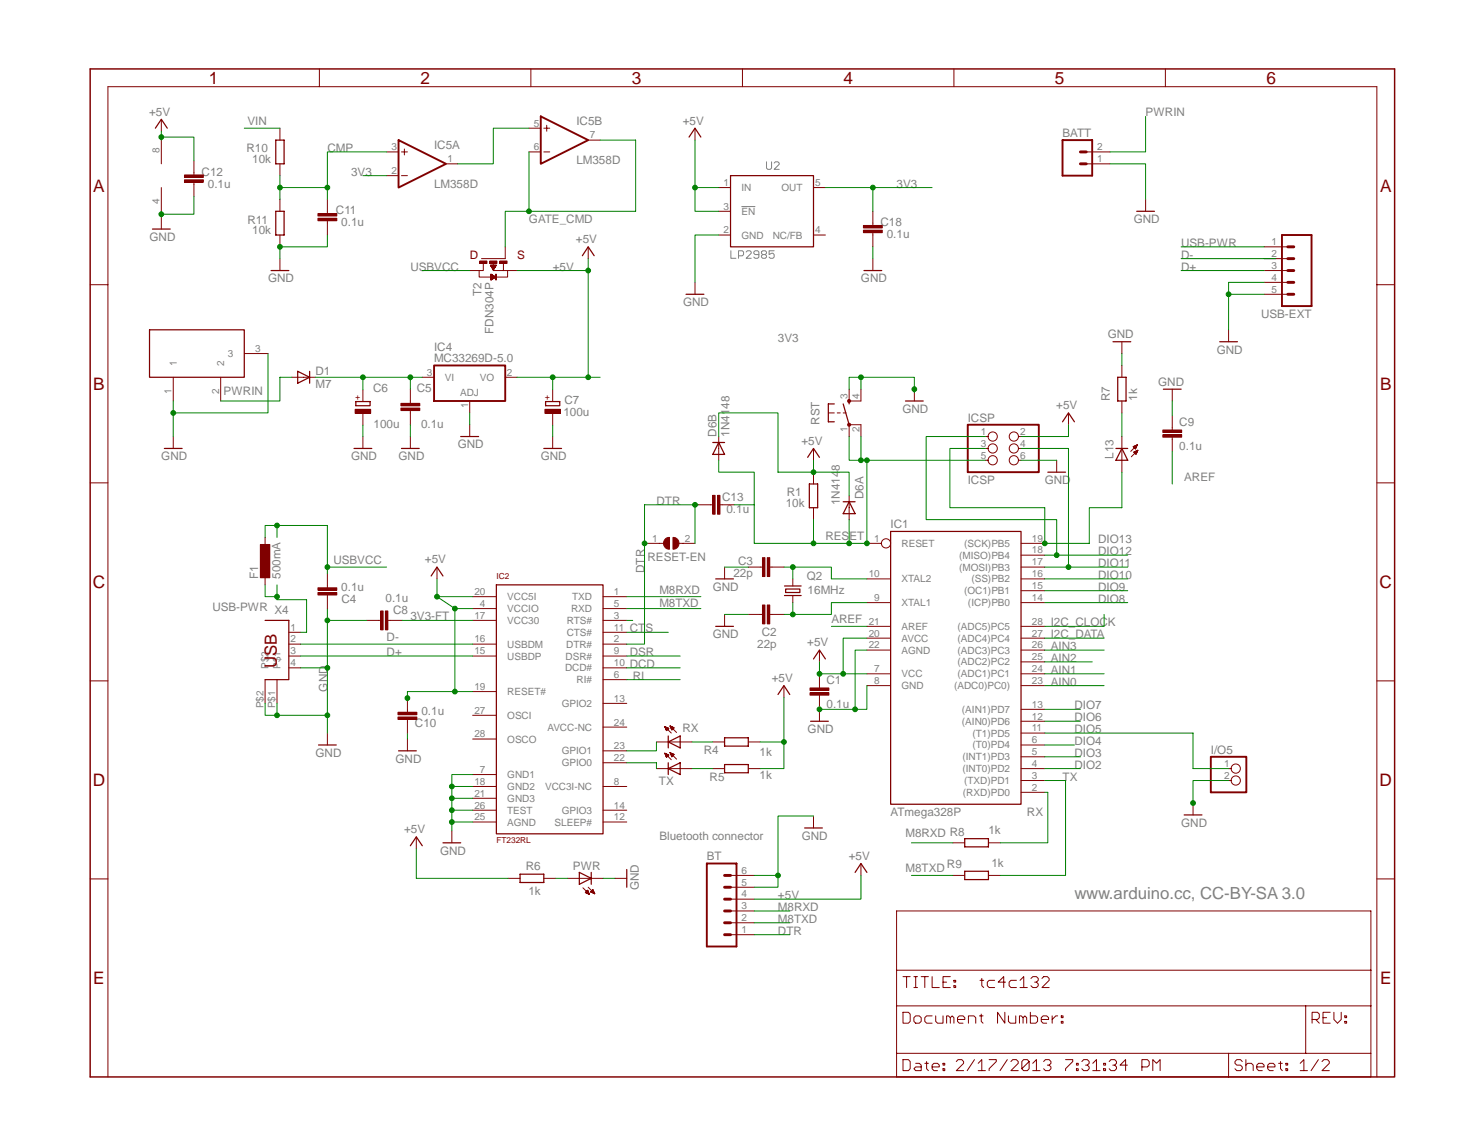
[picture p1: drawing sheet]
<svg xmlns="http://www.w3.org/2000/svg" width="279mm" height="216mm" viewBox="0 0 279 216" stroke-linecap="round" stroke-linejoin="round" font-family="sans-serif">
<path d="M139.6 38.9h2.6M144.3 30.5v1.1l.2 .3h.5l.3-.3v-1.1M145.8 30.7l.2-.2h.5l.2 .2v.2l-.9 1h.9M137.6 47.2v1.4h1M139 48.2h.8l.2-.3v-.5l-.2-.2h-.8v1.4M140.5 47.4l.2-.2h.5l.2 .2v.3l-.9 .9h.9M142.9 47.9h-.7l-.3-.2v-.3l.3-.2h.4l.3 .2v1l-.3 .2h-.4l-.3-.2M143.4 47.4l.2-.2h.5l.2 .2v.3l-.2 .2 .2 .3v.2l-.2 .2h-.5l-.2-.2v-.2l.2-.3-.2-.2zM143.6 47.9h.5M145.8 47.2h-1v.7l.5-.2h.2l.3 .2v.5l-.3 .2h-.5l-.2-.2" fill="none" stroke="#808080" stroke-width=".19"/>
<path d="M200 79.4l1.2-1.7 1.1 1.7M152.1 86.1l1.1-1.7 1.1 1.7M152.4 91.1h1.5v4.5h-1.5zM197.3 88.9h3.3M167.7 100h24.5v51.4h-24.5z" fill="none" stroke="#800000" stroke-width=".23"/>
<g fill="none" stroke="#800000" stroke-width=".19">
<path d="M201.2 77.7v2.2M153.2 84.4v2.2M153.2 88.9v2.2M153.2 95.6v2.2M185.5 82.2h.5M185.5 84.4h.5M185.5 86.6h.5M191.7 82.2h.5M191.7 84.4h.5M191.7 86.6h.5M198.9 86.6v2.3M163.2 117.9h4.5"/>
<path d="M163.2 102.3h2.7M163.2 109h4.5M163.2 113.4h4.5M192.2 117.9h4.5M192.2 102.3h4.5M192.2 104.5h4.5M192.2 106.7h4.5M192.2 109h4.5M192.2 111.2h4.5M192.2 113.4h4.5M154.3 129.1v.4M154.3 130.9v.4"/>
<path d="M163.2 120.1h4.5M163.2 122.4h4.5M163.2 126.8h4.5M163.2 129.1h4.5M192.2 120.1h4.5M192.2 122.4h4.5M192.2 124.6h4.5M192.2 126.8h4.5M192.2 129.1h4.5M192.2 133.5h4.5M192.2 135.8h4.5M192.2 138h4.5"/>
<path d="M192.2 140.2h4.5M192.2 142.5h4.5M192.2 144.7h4.5M192.2 146.9h4.5M192.2 149.1h4.5"/>
<circle cx="186.9" cy="82.2" r=".87"/>
<circle cx="186.9" cy="84.4" r=".87"/>
<circle cx="186.9" cy="86.6" r=".87"/>
<circle cx="190.9" cy="82.2" r=".87"/>
<circle cx="190.9" cy="84.4" r=".87"/>
<circle cx="190.9" cy="86.6" r=".87"/>
<circle cx="166.8" cy="102.3" r=".87"/>
</g>
<path d="M182.2 79.9h13.4v9h-13.4z" fill="none" stroke="#800000" stroke-width=".36"/>
<path d="M152.5 130.4h3.6v.5h-3.6z" fill="#800000"/>
<path d="M152.5 130.4h3.6v.5h-3.6z" fill="none" stroke="#800000" stroke-width=".19"/>
<path d="M152.5 129.5h3.6v.5h-3.6z" fill="#800000"/>
<path d="M143.1 115.7h.5M144.9 115.7h.5M152.5 129.5h3.6v.5h-3.6zM154.3 122.4v2.2M154.3 126.8v2.3M154.3 131.3v4.5" fill="none" stroke="#800000" stroke-width=".19"/>
<path d="M152.6 135.8h3.4M153.2 124l1.1-1.6 1.1 1.6" fill="none" stroke="#800000" stroke-width=".23"/>
<path d="M144.5 113.9h.4v3.5h-.4z" fill="#800000"/>
<path d="M144.5 113.9h.4v3.5h-.4z" fill="none" stroke="#800000" stroke-width=".19"/>
<path d="M143.6 113.9h.4v3.5h-.4z" fill="#800000"/>
<path d="M140.9 115.7h2.2M143.1 106.7h.5M143.6 113.9h.4v3.5h-.4zM144.9 106.7h.5M145.4 115.7h2.2" fill="none" stroke="#800000" stroke-width=".19"/>
<path d="M144.5 105h.4v3.5h-.4z" fill="#800000"/>
<path d="M144.5 105h.4v3.5h-.4z" fill="none" stroke="#800000" stroke-width=".19"/>
<path d="M143.6 105h.4v3.5h-.4z" fill="#800000"/>
<path d="M77.3 75.5v.4M77.3 77.3v.4M88.4 79.9v2.3M136.4 106.7v2.3M136.4 115.7v2.2M140.9 106.7h2.2M143.6 105h.4v3.5h-.4zM145.4 106.7h2.2" fill="none" stroke="#800000" stroke-width=".19"/>
<path d="M86.7 82.2h3.4M134.7 117.9h3.4M134.7 109h3.4" fill="none" stroke="#800000" stroke-width=".23"/>
<path d="M75.5 75.9h3.5v.5h-3.5z" fill="#800000"/>
<path d="M75.5 75.9h3.5v.5h-3.5z" fill="none" stroke="#800000" stroke-width=".19"/>
<path d="M75.5 76.8h3.5v.5h-3.5z" fill="#800000"/>
<path d="M75.5 76.8h3.5v.5h-3.5zM77.3 73.3v2.2M77.3 77.7v2.2M77.3 82.2v2.2" fill="none" stroke="#800000" stroke-width=".19"/>
<path d="M67 75.6h2.7v.8h-2.7zM75.6 84.4h3.3" fill="none" stroke="#800000" stroke-width=".23"/>
<path d="M66.9 77h2.9v.8h-2.9z" fill="#800000"/>
<path d="M66.9 77h2.9v.8h-2.9zM68.3 73.4v2.2M68.3 77.8v2.3" fill="none" stroke="#800000" stroke-width=".19"/>
<path d="M102.7 75.6h2.7v.8h-2.7z" fill="none" stroke="#800000" stroke-width=".23"/>
<path d="M102.6 77h2.9v.8h-2.9z" fill="#800000"/>
<path d="M102.6 77h2.9v.8h-2.9zM104.1 73.4v2.2M104.1 77.8v2.3M211.2 68.8v2.2M211.2 75.5v2.2M32.6 82.2v2.2M68.3 82.2v2.2M104.1 82.2v2.2M61.6 110.2v.4M61.6 112v.4" fill="none" stroke="#800000" stroke-width=".19"/>
<path d="M210.4 71h1.6v4.5h-1.6zM30.9 84.4h3.4M66.7 84.4h3.3M102.4 84.4h3.3" fill="none" stroke="#800000" stroke-width=".23"/>
<path d="M59.9 111.5h3.5v.5h-3.5z" fill="#800000"/>
<path d="M59.9 111.5h3.5v.5h-3.5z" fill="none" stroke="#800000" stroke-width=".19"/>
<path d="M59.9 110.6h3.5v.5h-3.5z" fill="#800000"/>
<path d="M59.9 110.6h3.5v.5h-3.5zM61.6 108v2.2M61.6 112.4v2.3M71.2 116.8h.5M73 116.8h.5M61.6 138v2.2" fill="none" stroke="#800000" stroke-width=".19"/>
<path d="M60 140.2h3.3" fill="none" stroke="#800000" stroke-width=".23"/>
<path d="M72.6 115h.4v3.6h-.4z" fill="#800000"/>
<path d="M72.6 115h.4v3.6h-.4z" fill="none" stroke="#800000" stroke-width=".19"/>
<path d="M71.7 115h.4v3.6h-.4z" fill="#800000"/>
<g fill="none" stroke="#800000" stroke-width=".19">
<path d="M32.6 71v4.5M41.6 71v4.5M46 66.5h4.5M54.9 71h4.5M79.5 71h2.2M88.4 75.5v2.2M95.1 71h2.2M220.7 80.5v.4M220.7 82.3v.4M54.4 119h2.2M69 116.8h2.2M71.7 115h.4v3.6h-.4z"/>
<path d="M73.5 116.8h2.2M89 116.8h4.5M89 112.3h4.5M89 114.6h4.5M113.5 116.8h4.5M113.5 112.3h4.5M113.5 114.6h4.5M113.5 119h4.5M149.3 109v1.3M149.3 112.1v1.3M49.9 127.9v4.5M52.2 127.9v4.5"/>
<path d="M54.4 121.2h2.2M54.4 123.5h2.2M54.4 125.7h2.2M89 121.2h4.5M89 123.5h4.5M89 130.2h4.5M89 134.6h4.5M89 139.1h4.5M113.5 121.2h4.5M113.5 127.9h4.5M113.5 123.5h4.5M113.5 125.7h4.5"/>
<path d="M113.5 132.4h4.5M113.5 136.9h4.5M123.6 139.7h6.7M125.2 136.8l.7 .3-.4 .4zM125.2 136.8l1.2 1.2M125.2 136.8h.1M125.2 136.9h.4M125.3 137h.5M125.3 137.1h.6M125.3 137.2h.5M125.4 137.3h.3M125.4 137.4h.2"/>
<path d="M126.2 136.7l.7 .3-.4 .4zM126.2 136.7l1.2 1.2M126.2 136.7h.1M126.2 136.8h.4M126.3 136.9h.5M126.3 137h.6M126.4 137.1h.4M126.4 137.2h.3M126.4 137.3h.2M134.2 139.7h2.2M140.9 139.7h2.2M78.4 157.5v2.2"/>
<path d="M85.1 156.4v2.2M89 145.8h4.5M89 148h4.5M89 154.7h4.5M89 152.5h4.5M89 150.3h4.5M113.5 148h4.5M113.5 154.7h4.5M113.5 152.5h4.5M113.5 143.6h4.5M113.5 141.3h4.5M123.6 144.7h6.7"/>
<path d="M125.2 141.8l.7 .3-.4 .5zM125.2 141.8l1.2 1.2M125.2 141.8h.1M125.2 141.9h.3M125.3 142h.5M125.3 142.1h.6M125.3 142.2h.5M125.4 142.3h.3M125.4 142.5h.2M125.5 142.6h.1M126.2 141.7l.7 .3-.4 .5zM126.2 141.7l1.2 1.2"/>
<path d="M126.2 141.7h.1M126.2 141.8h.3M126.3 141.9h.5M126.3 142h.6M126.4 142.1h.4M126.4 142.2h.3M126.4 142.3h.2M126.5 142.5h.1M134.2 144.7h2.2M140.9 144.7h2.2M179.4 158.6h2.2M186.1 158.6h2.2"/>
<path d="M95.7 165.3h2.2M102.4 165.3h2.2M106.8 165.3h6.7M109.7 167.1l1.3 1.2M110.2 168h.6M110.3 167.9h.5M110.4 168.1h.5M110.4 167.8h.3M110.5 167.7h.2M110.6 167.6h.1M110.6 167.6l.4 .7-.8-.3zM110.6 168.2h.3"/>
<path d="M110.7 167l1.3 1.2M110.9 168.3h.1M111.2 167.9l.4-.5 .4 .8zM111.2 167.9h.6M111.3 167.8h.5M111.4 167.7h.3M111.4 168h.5M111.5 167.6h.2M111.6 167.5h.1M111.7 168.1h.2M111.9 168.2h.1M115.8 165.3h2.2"/>
<path d="M179.4 164.8h2.2M186.1 164.8h2.2"/>
</g>
<g fill="none" stroke="#800000" stroke-width=".23">
<path d="M28.2 62.1h17.8v8.9h-17.8zM56 69.9l2.3 1.1-2.3 1.1zM58.3 69.9v2.2M49.9 116.8h4.5v11.1h-4.5M93.5 110.1h20v46.9h-20zM147.7 110.3h3.1M147.7 112.1h3.1M147.9 110.9h2.7v.6h-2.7zM125.8 139.7l2.3-1.2v2.3zM125.8 138.5v2.3M136.4 138.9h4.5v1.5h-4.5zM77.3 159.2l1.1-1.7 1.1 1.7"/>
<path d="M83.4 158.6h3.3M125.8 144.7l2.3-1.1v2.2zM125.8 143.6v2.2M136.4 143.9h4.5v1.6h-4.5zM181.6 157.9h4.5v1.5h-4.5zM97.9 164.5h4.5v1.6h-4.5zM109.1 164.2l2.2 1.1-2.2 1.2zM111.3 164.2v2.3M118 163.7v3.3M181.6 164h4.5v1.6h-4.5z"/>
</g>
<path d="M81.7 68.8h13.4v6.7h-13.4z" fill="none" stroke="#800000" stroke-width=".36"/>
<path d="M218.9 81.8h3.6v.5h-3.6z" fill="#800000"/>
<path d="M218.9 81.8h3.6v.5h-3.6z" fill="none" stroke="#800000" stroke-width=".19"/>
<path d="M218.9 80.9h3.6v.5h-3.6z" fill="#800000"/>
<path d="M220.7 73.3v2.2M220.7 78.3v2.2M218.9 80.9h3.6v.5h-3.6zM220.7 82.7v2.3" fill="none" stroke="#800000" stroke-width=".19"/>
<path d="M219 73.3h3.4" fill="none" stroke="#800000" stroke-width=".23"/>
<path d="M49 102.5h1.8v6.3h-1.8z" fill="#800000"/>
<path d="M49 102.5h1.8v6.3h-1.8zM49.9 101.2v2.2M49.9 107.8v2.3M82.3 106.7v2.3M76.7 133.6v.5M76.7 135.4v.5M147.6 129.1v2.2" fill="none" stroke="#800000" stroke-width=".19"/>
<path d="M81.2 108.4l1.1-1.7 1.1 1.7M146.5 130.7l1.1-1.6 1.1 1.6" fill="none" stroke="#800000" stroke-width=".23"/>
<path d="M74.9 135h3.6v.4h-3.6z" fill="#800000"/>
<path d="M74.9 135h3.6v.4h-3.6z" fill="none" stroke="#800000" stroke-width=".19"/>
<path d="M74.9 134.1h3.6v.4h-3.6z" fill="#800000"/>
<g fill="none" stroke="#800000" stroke-width=".19">
<path d="M30.4 26.4v4.4M30.4 35.3v4.5M52.7 24.1v2.3M52.7 30.8v2.3M52.7 37.5v2.3M61.6 39.8v.4M72.8 28.6h2.2M72.8 33.1h2.2M75.6 28.6h1.1M75.6 33.1h1.1M76.1 28v1.2M84 30.8h2.2"/>
<path d="M99.6 28.6h2.2M99.6 24.1h2.2M102.4 28.6h1.1M102.4 24.1h1.1M102.9 23.6v1.1M110.7 26.4h2.3M52.7 44.2v2.3M52.7 48.7v2.2M61.6 41.6v.4M211.2 64.3v2.2M211.2 82.2v6.7M213.3 84.1l.8-.4-.3 .8z"/>
<path d="M213.4 84.1h.6M213.4 85.1l.8-.3-.3 .7zM213.5 84.2h.4M213.5 85.1h.6M213.5 84h.5M213.6 84.3h.3M213.6 85.2h.4M213.6 85h.5M213.7 84.4h.1M213.7 85.3h.3M213.8 84.5h.1M213.8 83.9h.3"/>
<path d="M213.8 85.4h.1M213.8 84.9h.4M214 83.8h.1M214.1 84.8h.1M214.1 83.7l-1.2 1.3M214.2 84.8l-1.2 1.2M74.9 134.1h3.6v.4h-3.6zM76.7 131.4v2.2M76.7 135.9v2.2M76.7 139.1v2.2"/>
</g>
<path d="M51.9 26.4h1.6v4.4h-1.6zM51.9 39.8h1.6v4.4h-1.6zM51 50.9h3.4M209.5 64.3h3.4M210.1 84.4h2.2M211.2 84.4l1.1 2.2h-2.2zM75 141.3h3.4" fill="none" stroke="#800000" stroke-width=".23"/>
<path d="M75 26.4l9 4.4-9 4.5zM101.8 21.9l8.9 4.5-8.9 4.4z" fill="none" stroke="#800000" stroke-width=".36"/>
<path d="M59.9 40.2h3.5v.5h-3.5z" fill="#800000"/>
<path d="M59.9 40.2h3.5v.5h-3.5z" fill="none" stroke="#800000" stroke-width=".19"/>
<path d="M59.9 41.1h3.5v.5h-3.5z" fill="#800000"/>
<path d="M30.4 22.5v2.2M36.5 32.5v.5M36.5 34.3v.4M61.6 37.5v2.3M30.4 40.9v2.2M59.9 41.1h3.5v.5h-3.5zM61.6 42v2.2" fill="none" stroke="#800000" stroke-width=".19"/>
<path d="M29.3 24.1l1.1-1.6 1.1 1.6M28.7 43.1h3.3" fill="none" stroke="#800000" stroke-width=".23"/>
<path d="M34.7 32.9h3.6v.5h-3.6z" fill="#800000"/>
<path d="M34.7 32.9h3.6v.5h-3.6z" fill="none" stroke="#800000" stroke-width=".19"/>
<path d="M34.7 33.8h3.6v.5h-3.6z" fill="#800000"/>
<path d="M34.7 33.8h3.6v.5h-3.6zM36.5 30.3v2.2M36.5 34.7v2.3M133.8 95h.4M135.5 95h.5" fill="none" stroke="#800000" stroke-width=".19"/>
<path d="M135.1 93.2h.5v3.6h-.5z" fill="#800000"/>
<path d="M135.1 93.2h.5v3.6h-.5z" fill="none" stroke="#800000" stroke-width=".19"/>
<path d="M134.2 93.2h.4v3.6h-.4z" fill="#800000"/>
<path d="M131.5 95h2.3M134.2 93.2h.4v3.6h-.4zM136 95h2.2" fill="none" stroke="#800000" stroke-width=".19"/>
<path d="M126.7 101.2a1.11 1.11 0 0 1 1.1 1.1 1.11 1.11 0 0 1-1.1 1.1z" fill-rule="evenodd" fill="#800000"/>
<path d="M126.7 101.2a1.11 1.11 0 0 1 1.1 1.1 1.11 1.11 0 0 1-1.1 1.1z" fill="none" stroke="#800000" stroke-width=".19"/>
<path d="M125.3 101.4l.7-.2v2.2a1.12 1.12 0 0 1-1-.8 1.12 1.12 0 0 1 .3-1.2z" fill-rule="evenodd" fill="#800000"/>
<path d="M156 77.7h1.1M157.6 77.7h.6M158.7 77.7h.6M159.9 75.5h2.2M159.9 79.9h2.2M121.9 102.3h3M125.3 101.4l.7-.2v2.2a1.12 1.12 0 0 1-1-.8 1.12 1.12 0 0 1 .3-1.2zM127.8 102.3h3.1" fill="none" stroke="#800000" stroke-width=".19"/>
<path d="M157.1 76h-1.1v3.4h1.1M158.7 76l1.2 3.9M159.9 75.5v.5" fill="none" stroke="#800000" stroke-width=".23"/>
<path d="M159.7 79.7h.4l.1 .2-.1 .3h-.4z" fill-rule="evenodd" fill="#800000"/>
<path d="M159.7 79.7h.4l.1 .2-.1 .3h-.4z" fill="none" stroke="#800000" stroke-width=".19"/>
<path d="M159.7 75.3h.4l.1 .2-.1 .2h-.4z" fill-rule="evenodd" fill="#800000"/>
<g fill="none" stroke="#800000" stroke-width=".19">
<path d="M60.1 13v3.3M99.9 13v3.3M139.8 13v3.3M179.6 13v3.3M219.4 13v3.3M17 53.6h3.3M90.2 50.9v1.3h2.4M90.7 48.7h4.4M91 49.6v1.3h-.3M92.9 49.5v1.4h2.2M94.8 49.6v1.3M95.6 50.9v1.3h-2.3"/>
<path d="M259.2 53.6h3.4M159.7 75.3h.4l.1 .2-.1 .2h-.4zM159.9 73.3v2.2M159.9 79.9v2.3M162.1 73.3v2.2M162.1 79.9v2.3M172.1 73.3v2.2M17 90.9h3.3M259.2 90.9h3.4M17 128.2h3.3M259.2 128.2h3.4M17 165.4h3.3"/>
<path d="M259.2 165.4h3.4M168.8 189.3h89.3M168.8 198.3v-26.8h89.3v26.8M168.8 182.6h89.3M170 199.5h1l.4 .3v1.4l-.4 .3h-1zM170 190.5h1l.4 .4v1.4l-.4 .3h-1zM170 183.8h1.4M170.7 183.8v2.1M172.1 191.6l.3-.4h.7l.3 .4v.7l-.3 .3h-.7l-.3-.3zM172.1 183.8h.6M172.1 185.9h.6M172.4 183.8v2.1"/>
<path d="M173.4 183.8h1.4M174.1 183.8v2.1M174.5 199.8v1.4l.3 .3M175.5 183.8v2.1h1.3M175.5 191.2h-1l-.4 .4v.7l.4 .3h1M176.2 191.2v1.1l.3 .3h1v-1.4M177.5 184.9h.7M178.2 192.6v-1.4h.4l.3 .4v1M178.9 183.8h-1.4v2.1h1.4M178.9 191.6l.4-.4 .3 .4v1M179.6 184.5h.3v.4h-.3zM179.6 185.5h.3v.4h-.3z"/>
<path d="M180 199.8l.4-.3h.7l.3 .3v.4l-1.4 1.3h1.4M180.3 191.9h1.4v-.3l-.4-.4h-.7l-.3 .4v.7l.3 .3h.7M182.3 192.6v-1.4h1.1l.3 .4v1M183.5 199.5l-1.4 2M184.4 191.2h.7M184.5 184.5h.7M184.7 190.9v1.4l.4 .3M184.8 184.2v1.3l.4 .4M186.2 199.5h1.4v.3l-1.4 1.4v.3M187.3 184.5h-1.1l-.3 .4v.6l.3 .4h1.1M189.2 190.5v2.1l-1.4-2.1v2.1M189.3 184.9h-1.4l1.1-1.1v2.1"/>
<path d="M189.7 199.5l-1.4 2M189.9 191.2v1.1l.3 .3h1v-1.4M190.3 199.8l.4-.3h.6l.4 .3v.4l-1.4 1.3h1.4M191.4 184.5h-1.1l-.3 .4v.6l.3 .4h1.1M191.9 192.6v-1.4h.4l.3 .4v1M192 184.5l.7-.7v2.1M192 185.9h1.4M192.6 191.6l.4-.4 .3 .4v1M193.8 199.8l-1.4 1.4 .3 .3h.7l.4-.3v-1.4l-.4-.3h-.7l-.3 .3v1.4M194 190.5v2.1h1l.3-.3v-.7l-.3-.4h-1M194.1 184.2l.4-.4h.6l.4 .4v.3l-.4 .4h-.3M195.1 184.9l.4 .3v.3l-.4 .4h-.6l-.4-.4"/>
<path d="M196 191.9h1.4v-.3l-.3-.4h-.7l-.4 .4v.7l.4 .3h.7M196.2 184.2l.3-.4h.7l.3 .4v.3l-1.3 1.4h1.3M196.5 199.8l.3-.3h.7l.4 .3v.4l-.4 .3h-.3M198.1 191.2v1.4M199.1 191.2h-.3l-.7 .7M199.8 191.2h.4v.4h-.4zM199.8 192.3h.4v.3h-.4zM200.6 199.5h1.4v.3l-1.4 1.4v.3M203.7 199.8l.3-.3h.7l.4 .3v.4l-.4 .3h-.3M208.8 199.8l.4-.3h.7l.3 .3v.4l-.3 .3h-.4M231.3 198.3h-62.5v4.4h89.3v-4.4h-12.3M231.3 198.3v4.4"/>
<path d="M231.3 198.3h14.5M233.9 199.8l-.3-.3h-.7l-.4 .3v.4l.4 .3h.7l.3 .3v.4l-.3 .3h-.7l-.4-.3M234.6 199.5v2M241.1 199.8v1.4l.3 .3M245.8 189.3v9M247 191.9h1.1l.3-.3v-.7l-.3-.4h-1.1v2.1M247.7 191.9l.7 .7M248.2 199.5l-1.4 2M248.9 199.8l.4-.3h.6l.4 .3v.4l-1.4 1.3h1.4M249.1 191.6h.7M250.4 190.5h-1.3v2.1h1.3M251.1 190.5v1.4l.7 .7 .7-.7v-1.4"/>
<path d="M253.2 191.2h.3v.4h-.3zM253.2 192.3h.3v.3h-.3zM20.3 202.7v-186.4h238.9v186.4M172.4 200.2h.7l.3 .3v1h-1l-.3-.3 .3-.4h1M174.1 200.2h.7M175.5 200.8h1.3v-.3l-.3-.3h-.7l-.3 .3v.7l.3 .3h.7M177.5 200.2h.4v.3h-.4zM177.5 201.2h.4v.3h-.4zM184.2 200.2l.6-.7v2M184.2 201.5h1.3M194.4 200.2l.7-.7v2M194.4 201.5h1.4"/>
<path d="M197.5 200.5l.4 .3v.4l-.4 .3h-.7l-.3-.3M202.7 200.2h.3v.3h-.3zM202.7 201.2h.3v.3h-.3zM204.7 200.5l.4 .3v.4l-.4 .3h-.7l-.3-.3M205.7 200.2l.7-.7v2M205.7 201.5h1.4M207.8 200.2h.4v.3h-.4zM207.8 201.2h.4v.3h-.4zM209.9 200.5l.3 .3v.4l-.3 .3h-.7l-.4-.3M212.3 200.5h-1.4l1-1v2M215 200.8h1l.4-.3v-.7l-.4-.3h-1v2M217 201.5v-2l.7 .7 .7-.7v2"/>
<path d="M234.6 200.5l.3-.3h.7l.3 .3v1M236.6 200.8h1.4v-.3l-.3-.3h-.7l-.4 .3v.7l.4 .3h.7M238.7 200.8h1.4v-.3l-.4-.3h-.7l-.3 .3v.7l.3 .3h.7M240.7 200.2h.7M242.1 200.2h.3v.3h-.3zM242.1 201.2h.3v.3h-.3zM244.8 200.2l.7-.7v2M244.8 201.5h1.4"/>
</g>
<path d="M170.5 75.5h3.3" fill="none" stroke="#800000" stroke-width=".23"/>
<path d="M17 13h245.6v189.7h-245.6z" fill="none" stroke="#800000" stroke-width=".28"/>
<path d="M90.3 49.1h1.4v.5h-1.4z" fill="#800000"/>
<path d="M90.3 49.1h1.4v.5h-1.4z" fill="none" stroke="#800000" stroke-width=".19"/>
<path d="M92.2 49.1h1.4v.5h-1.4z" fill="#800000"/>
<path d="M92.2 49.1h1.4v.5h-1.4z" fill="none" stroke="#800000" stroke-width=".19"/>
<path d="M94.1 49.1h1.4v.5h-1.4z" fill="#800000"/>
<path d="M94.1 49.1h1.4v.5h-1.4z" fill="none" stroke="#800000" stroke-width=".19"/>
<path d="M93.3 51.6h.2v1.1h-.2z" fill="#800000"/>
<g fill="none" stroke="#800000" stroke-width=".19">
<path d="M88.4 50.9h2.3M92.3 49.9h1.2l-.6 .9zM92.3 49.9h1.2M92.4 50h1M92.4 51.6l.9 .6-.9 .5zM92.4 52.7h.1M92.4 52.6h.2M92.4 52.5h.4M92.4 52.4h.5M92.4 52.3h.6M92.4 52.3h.7M92.4 52.2h.8"/>
<path d="M92.4 52.2h.9M92.4 52.1h.9M92.4 52.1h.8M92.4 52h.7M92.4 51.9h.6M92.4 51.9h.5M92.4 51.8h.4M92.4 51.8h.3M92.4 51.7h.2M92.4 51.7h.1M92.4 51.6h.1M92.5 50.1h.8"/>
<path d="M92.5 50.2h.8M92.6 50.3h.6M92.6 50.4h.6M92.7 50.4h.4M92.7 50.5h.4M92.7 50.6h.3M92.8 50.6h.2M92.8 50.7h.2M92.8 50.7h.1M92.9 50.8h.1M93.3 51.6h.2v1.1h-.2zM95.1 50.9h2.2"/>
<path d="M95.1 46.5v2.2M110.7 46.5v2.2M164.3 42v.4M164.3 43.8v.4M153.2 153.6v2.3M137.5 175.9h4.5M137.5 173.7h4.5M137.5 171.5h4.5M137.5 169.2h4.5M137.5 167h4.5M137.5 164.8h4.5M162.1 162.5v2.3"/>
</g>
<path d="M109.6 48.1l1.1-1.6 1.2 1.6M151.5 155.9h3.3M161 164.2l1.1-1.7 1.1 1.7" fill="none" stroke="#800000" stroke-width=".23"/>
<path d="M133.1 162.5h5.6v15.7h-5.6z" fill="none" stroke="#800000" stroke-width=".36"/>
<path d="M136.4 171.5h1.1M136.4 173.7h1.1M136.4 175.9h1.1M136.4 167h1.1M136.4 169.2h1.1M136.4 164.8h1.1" fill="none" stroke="#800000" stroke-width=".55"/>
<path d="M162.6 42.4h3.5v.5h-3.5z" fill="#800000"/>
<path d="M162.6 42.4h3.5v.5h-3.5z" fill="none" stroke="#800000" stroke-width=".19"/>
<path d="M162.6 43.3h3.5v.5h-3.5z" fill="#800000"/>
<g fill="none" stroke="#800000" stroke-width=".19">
<path d="M130.9 24.1v2.3M135.3 35.3h2.2M135.3 39.8h2.2M153.2 35.3h2.2M164.3 39.8v2.2M204.5 30.8h4.5M204.5 28.6h4.5M215.7 37.5v2.3M130.9 53.1v2.3M135.3 44.2h2.2M153.2 44.2h2.2M162.6 43.3h3.5v.5h-3.5z"/>
<path d="M164.3 44.2v2.3M164.3 48.7v2.2M238 46.5h4.5M238 48.7h4.5M238 50.9h4.5M238 53.1h4.5M238 55.4h4.5M231.3 62.1v2.2M135.3 82.2v4.4M159.9 93.3v4.5M224.6 151.2v2.2M231.3 144.7h.5"/>
<path d="M231.3 146.9h.5"/>
<circle cx="232.7" cy="146.9" r=".87"/>
<circle cx="232.7" cy="144.7" r=".87"/>
</g>
<path d="M129.7 25.8l1.2-1.7 1.1 1.7M137.5 33.1h15.7v13.4h-15.7zM214 39.8h3.4M129.2 55.4h3.3M162.7 50.9h3.3M229.6 64.3h3.4M134.2 83.3h2.2M135.3 83.3l1.1 2.2h-2.2zM158.7 94.4h2.3M159.9 94.4l1.1 2.3h-2.3zM222.9 153.4h3.4" fill="none" stroke="#800000" stroke-width=".23"/>
<path d="M200 26.4h5.6v6.7h-5.6zM241.4 44.2h5.5v13.4h-5.5zM228 142.5h6.7v6.6h-6.7z" fill="none" stroke="#800000" stroke-width=".36"/>
<path d="M203.4 28.6h1.1M203.4 30.8h1.1M242.5 50.9h1.1M242.5 48.7h1.1M242.5 46.5h1.1M242.5 55.4h1.1M242.5 53.1h1.1" fill="none" stroke="#800000" stroke-width=".55"/>
<path d="M201.2 79.9v2.3h-9M153.2 88.9h6.7v4.4" fill="none" stroke="#008000" stroke-width=".19"/>
<circle cx="153.2" cy="88.9" r=".45" fill="#008000"/>
<g fill="none" stroke="#008000" stroke-width=".19">
<path d="M135.3 82.2v-4.5h11.2v11.2h6.7v-2.3M154.3 124.6v2.2h8.9M163.2 120.1h-4.5v6.7"/>
<circle cx="153.2" cy="88.9" r=".45"/>
</g>
<circle cx="154.3" cy="126.8" r=".45" fill="#008000"/>
<circle cx="154.3" cy="126.8" r=".45" fill="none" stroke="#008000" stroke-width=".19"/>
<circle cx="158.7" cy="126.8" r=".45" fill="#008000"/>
<g fill="none" stroke="#008000" stroke-width=".19">
<path d="M82.3 109v3.3l3.3 2.3h3.4M82.3 112.3h6.7M85.6 114.6v15.6h3.4M85.6 130.2h-8.9v1.2v-.1M78.4 159.7v5.6h17.3"/>
<circle cx="158.7" cy="126.8" r=".45"/>
</g>
<circle cx="85.6" cy="114.6" r=".45" fill="#008000"/>
<circle cx="85.6" cy="114.6" r=".45" fill="none" stroke="#008000" stroke-width=".19"/>
<circle cx="82.3" cy="112.3" r=".45" fill="#008000"/>
<circle cx="82.3" cy="112.3" r=".45" fill="none" stroke="#008000" stroke-width=".19"/>
<circle cx="85.6" cy="130.2" r=".45" fill="#008000"/>
<circle cx="85.6" cy="130.2" r=".45" fill="none" stroke="#008000" stroke-width=".19"/>
<circle cx="76.7" cy="131.4" r=".45" fill="#008000"/>
<g fill="none" stroke="#008000" stroke-width=".19">
<path d="M143.1 139.7h4.5M147.6 139.7v5h-4.5M147.6 131.3v8.4"/>
<circle cx="76.7" cy="131.4" r=".45"/>
</g>
<circle cx="147.6" cy="139.7" r=".45" fill="#008000"/>
<g fill="none" stroke="#008000" stroke-width=".19">
<path d="M30.4 25.8h6.1v4.5M30.4 24.7v1.7"/>
<circle cx="147.6" cy="139.7" r=".45"/>
</g>
<circle cx="30.4" cy="25.8" r=".45" fill="#008000"/>
<g fill="none" stroke="#008000" stroke-width=".19">
<path d="M104.1 71v2.4M162.1 164.8v4.4h-20.1"/>
<circle cx="30.4" cy="25.8" r=".45"/>
</g>
<circle cx="104.1" cy="71" r=".45" fill="#008000"/>
<g fill="none" stroke="#008000" stroke-width=".19">
<path d="M97.3 50.9h13.4M110.7 48.7v22.3h-13.4"/>
<circle cx="104.1" cy="71" r=".45"/>
</g>
<circle cx="110.7" cy="50.9" r=".45" fill="#008000"/>
<g fill="none" stroke="#008000" stroke-width=".19">
<path d="M110.7 71h2.3"/>
<circle cx="110.7" cy="50.9" r=".45"/>
</g>
<circle cx="110.7" cy="71" r=".45" fill="#008000"/>
<g fill="none" stroke="#008000" stroke-width=".19">
<path d="M130.9 26.4v8.9h4.4M130.9 35.3v4.5h4.4"/>
<circle cx="110.7" cy="71" r=".45"/>
</g>
<circle cx="130.8" cy="35.3" r=".45" fill="#008000"/>
<g fill="none" stroke="#008000" stroke-width=".19">
<path d="M192.2 86.6h6.7M163.2 129.1v4.4h-8.9M163.2 122.4h-2.2v11.1"/>
<circle cx="130.8" cy="35.3" r=".45"/>
</g>
<circle cx="154.3" cy="133.5" r=".45" fill="#008000"/>
<circle cx="154.3" cy="133.5" r=".45" fill="none" stroke="#008000" stroke-width=".19"/>
<circle cx="161" cy="133.5" r=".45" fill="#008000"/>
<g fill="none" stroke="#008000" stroke-width=".19">
<path d="M77.3 79.9v2.3M68.3 80.1v2.1M104.1 80.1v2.1M136.4 115.7h4.5M136.4 106.7h4.5M85.1 154.7h3.9M85.1 148h3.9M85.1 150.3h3.9M89 152.5h-3.9v3.9M89 145.8h-3.9v6.7M113.5 165.3h2.3"/>
<circle cx="161" cy="133.5" r=".45"/>
</g>
<circle cx="85.1" cy="154.7" r=".45" fill="#008000"/>
<circle cx="85.1" cy="154.7" r=".45" fill="none" stroke="#008000" stroke-width=".19"/>
<circle cx="85.1" cy="152.5" r=".45" fill="#008000"/>
<circle cx="85.1" cy="152.5" r=".45" fill="none" stroke="#008000" stroke-width=".19"/>
<circle cx="85.1" cy="148" r=".45" fill="#008000"/>
<circle cx="85.1" cy="148" r=".45" fill="none" stroke="#008000" stroke-width=".19"/>
<circle cx="85.1" cy="150.3" r=".45" fill="#008000"/>
<g fill="none" stroke="#008000" stroke-width=".19">
<path d="M32.6 75.5v6.7M50.5 66.5v11.2h-17.9M88.4 77.7v2.2"/>
<circle cx="85.1" cy="150.3" r=".45"/>
</g>
<circle cx="32.6" cy="77.7" r=".45" fill="#008000"/>
<g fill="none" stroke="#008000" stroke-width=".19">
<path d="M61.6 114.7v2.1M69 116.8h-7.4v8.9M49.9 132.4v2.2h11.7M52.2 132.4v2.2M56.6 125.7h5v12.3"/>
<circle cx="32.6" cy="77.7" r=".45"/>
</g>
<circle cx="61.6" cy="116.8" r=".45" fill="#008000"/>
<circle cx="61.6" cy="116.8" r=".45" fill="none" stroke="#008000" stroke-width=".19"/>
<circle cx="61.6" cy="125.7" r=".45" fill="#008000"/>
<circle cx="61.6" cy="125.7" r=".45" fill="none" stroke="#008000" stroke-width=".19"/>
<circle cx="52.2" cy="134.6" r=".45" fill="#008000"/>
<circle cx="52.2" cy="134.6" r=".45" fill="none" stroke="#008000" stroke-width=".19"/>
<circle cx="61.6" cy="134.6" r=".45" fill="#008000"/>
<g fill="none" stroke="#008000" stroke-width=".19">
<path d="M61.6 44.2v2.3h-8.9v2.2M220.7 75.5v2.8M76.7 138.1v1"/>
<circle cx="61.6" cy="134.6" r=".45"/>
</g>
<circle cx="52.7" cy="46.5" r=".45" fill="#008000"/>
<g fill="none" stroke="#008000" stroke-width=".19">
<path d="M30.4 39.8v1.1M36.5 37v3.3h-6.1"/>
<circle cx="52.7" cy="46.5" r=".45"/>
</g>
<circle cx="30.4" cy="40.3" r=".45" fill="#008000"/>
<g fill="none" stroke="#008000" stroke-width=".19">
<path d="M162.1 73.3v-2.3h10v2.9M162.1 71h-2.2v2.3"/>
<circle cx="30.4" cy="40.3" r=".45"/>
</g>
<circle cx="162.1" cy="71" r=".45" fill="#008000"/>
<circle cx="162.1" cy="71" r=".45" fill="none" stroke="#008000" stroke-width=".19"/>
<circle cx="172.1" cy="73.3" r=".45" fill="#008000"/>
<g fill="none" stroke="#008000" stroke-width=".19">
<path d="M153.2 153.6h-6.7v11.2h-4.5M146.5 164.8v2.2h-4.5"/>
<circle cx="172.1" cy="73.3" r=".45"/>
</g>
<circle cx="146.5" cy="164.8" r=".45" fill="#008000"/>
<g fill="none" stroke="#008000" stroke-width=".19">
<path d="M209 30.8h6.7v6.7M164.3 46.5v2.2M231.3 55.4h6.7M238 53.1h-6.7v9"/>
<circle cx="146.5" cy="164.8" r=".45"/>
</g>
<circle cx="231.3" cy="55.4" r=".45" fill="#008000"/>
<g fill="none" stroke="#008000" stroke-width=".19">
<path d="M231.3 146.9h-6.7v4.5"/>
<circle cx="231.3" cy="55.4" r=".45"/>
</g>
<circle cx="224.6" cy="151.2" r=".45" fill="#008000"/>
<g fill="none" stroke="#008000" stroke-width=".19">
<path d="M135.3 44.2h-4.4v8.9M211.2 66.5v2.3M149.3 113.4v2.3M163.2 113.4h-6.7v2.3h-8.9"/>
<circle cx="224.6" cy="151.2" r=".45"/>
</g>
<circle cx="149.3" cy="115.7" r=".45" fill="#008000"/>
<g fill="none" stroke="#008000" stroke-width=".19">
<path d="M147.6 106.7h8.9v2.3h6.7M149.3 106.7v2.3"/>
<circle cx="149.3" cy="115.7" r=".45"/>
</g>
<circle cx="149.3" cy="106.7" r=".45" fill="#008000"/>
<g fill="none" stroke="#008000" stroke-width=".19">
<path d="M138.2 95h3.8v7.3h11.2M159.9 82.2v4.4h3.3M159.9 97.8v4.5M162.1 82.2v4.4M185.5 86.6h-22.3v15.7h-10v-4.5M220.7 85v6.1M156.5 117.9h6.7M196.7 113.4h15.6M196.7 111.2h15.6M207.9 115.7v2.2h-11.2M196.7 138h27.9v6.7h6.7M196.7 135.8h6.7"/>
<path d="M196.7 133.5h6.7M196.7 129.1h11.2M196.7 126.8h11.2M196.7 124.6h8.9M196.7 122.4h11.2M196.7 120.1h11.2M196.7 144.7h6.7M196.7 142.5h6.7M196.7 140.2h5.6"/>
<circle cx="149.3" cy="106.7" r=".45"/>
</g>
<circle cx="163.2" cy="102.3" r=".45" fill="#008000"/>
<circle cx="163.2" cy="102.3" r=".45" fill="none" stroke="#008000" stroke-width=".19"/>
<circle cx="163.2" cy="86.6" r=".45" fill="#008000"/>
<circle cx="163.2" cy="86.6" r=".45" fill="none" stroke="#008000" stroke-width=".19"/>
<circle cx="153.2" cy="102.3" r=".45" fill="#008000"/>
<circle cx="153.2" cy="102.3" r=".45" fill="none" stroke="#008000" stroke-width=".19"/>
<circle cx="162.1" cy="86.6" r=".45" fill="#008000"/>
<circle cx="162.1" cy="86.6" r=".45" fill="none" stroke="#008000" stroke-width=".19"/>
<circle cx="159.9" cy="102.3" r=".45" fill="#008000"/>
<g fill="none" stroke="#008000" stroke-width=".19">
<path d="M77.3 71v2.3M79.5 71h-11.2v2.4M135.3 86.6v2.3h6.7v6.1"/>
<circle cx="159.9" cy="102.3" r=".45"/>
</g>
<circle cx="77.3" cy="71" r=".45" fill="#008000"/>
<circle cx="77.3" cy="71" r=".45" fill="none" stroke="#008000" stroke-width=".19"/>
<circle cx="68.3" cy="71" r=".45" fill="#008000"/>
<g fill="none" stroke="#008000" stroke-width=".19">
<path d="M46 24.1h6.7M59.4 71h8.9M185.5 84.4h-6.7v11.2h17.9v6.7h8.4v-6.7h6.1v-6.7M118 112.3h14M118 114.6h14M171.6 158.6h7.8M142 171.5h6.7M142 173.7h6.7M171.6 164.8h7.8"/>
<circle cx="68.3" cy="71" r=".45"/>
</g>
<circle cx="196.7" cy="102.3" r=".45" fill="#008000"/>
<g fill="none" stroke="#008000" stroke-width=".19">
<path d="M215.7 21.9v6.7h-6.7M222.4 48.7h17.8M222.4 50.9h15.6M54.9 71h-2.2v4.5h-11.1M49.9 110.1v2.2h2.3M52.2 110.1v2.8h5.5v6.1h-1.1M56.6 121.2h32.4M56.6 123.5h32.4M123.6 139.7v1.6h-5.6M130.3 139.7h3.9M118 143.6h5.6v1.1M130.3 144.7h3.9"/>
<path d="M196.7 149.1h.6v9.5h-9M196.7 146.9h3.9v17.9h-12.3M104.6 165.3h2.2"/>
<circle cx="196.7" cy="102.3" r=".45"/>
</g>
<circle cx="52.2" cy="112.3" r=".45" fill="#008000"/>
<g fill="none" stroke="#008000" stroke-width=".19">
<path d="M222.4 46.5h15.6M185.5 82.2h-11.1v15.6h24.5v6.7h-2.2M198.9 104.5h13.4"/>
<circle cx="52.2" cy="112.3" r=".45"/>
</g>
<circle cx="198.9" cy="104.5" r=".45" fill="#008000"/>
<g fill="none" stroke="#008000" stroke-width=".19">
<path d="M192.2 84.4h9v22.3h-4.5M201.2 106.7h11.1"/>
<circle cx="198.9" cy="104.5" r=".45"/>
</g>
<circle cx="201.2" cy="106.7" r=".45" fill="#008000"/>
<g fill="none" stroke="#008000" stroke-width=".19">
<path d="M130.9 95v7.3M131.5 95h-10.2v26.2h-3.3M118 116.8h1.1M121.3 102.3h.6M196.7 109h15.6"/>
<circle cx="201.2" cy="106.7" r=".45"/>
</g>
<circle cx="121.3" cy="102.3" r=".45" fill="#008000"/>
<circle cx="121.3" cy="102.3" r=".45" fill="none" stroke="#008000" stroke-width=".19"/>
<circle cx="130.8" cy="95" r=".45" fill="#008000"/>
<g fill="none" stroke="#008000" stroke-width=".19">
<path d="M99.6 24.1h-6.7v6.7h-6.7M99.6 28.6v11.2h-4.5v6.7M113 26.4h6.7v13.4h-20.1M142 175.9h6.7"/>
<circle cx="130.8" cy="95" r=".45"/>
</g>
<circle cx="99.6" cy="39.8" r=".45" fill="#008000"/>
<g fill="none" stroke="#008000" stroke-width=".19">
<path d="M52.7 35.3h8.9v2.2M52.7 33.1v4.4M72.8 28.6h-11.2v6.7"/>
<circle cx="99.6" cy="39.8" r=".45"/>
</g>
<circle cx="52.7" cy="35.3" r=".45" fill="#008000"/>
<circle cx="52.7" cy="35.3" r=".45" fill="none" stroke="#008000" stroke-width=".19"/>
<circle cx="61.6" cy="35.3" r=".45" fill="#008000"/>
<g fill="none" stroke="#008000" stroke-width=".19">
<path d="M52.2 98.9h-2.3v2.3M52.2 101.2v-2.3h9.4v7.8M72.8 106.7h-11.2v1.3"/>
<circle cx="61.6" cy="35.3" r=".45"/>
</g>
<circle cx="61.6" cy="106.7" r=".45" fill="#008000"/>
<circle cx="61.6" cy="106.7" r=".45" fill="none" stroke="#008000" stroke-width=".19"/>
<circle cx="52.2" cy="98.9" r=".45" fill="#008000"/>
<g fill="none" stroke="#008000" stroke-width=".19">
<path d="M155.4 35.3h20.1M164.3 35.3v4.5M79.5 50.9h8.9M75.7 116.8h13.3M118 119h7.8M118 123.5h10.1M118 125.7h10.1M118 127.9h10.1"/>
<circle cx="52.2" cy="98.9" r=".45"/>
</g>
<circle cx="164.3" cy="35.3" r=".45" fill="#008000"/>
<g fill="none" stroke="#008000" stroke-width=".19">
<path d="M68.3 33.1h4.5M211.2 77.7v4.5"/>
<circle cx="164.3" cy="35.3" r=".45"/>
</g>
<g font-size="3.2" fill="#800000">
<text x="39.3" y="15.8">1</text>
<text x="79.2" y="15.8">2</text>
<text x="119" y="15.8">3</text>
<text x="158.8" y="15.8">4</text>
<text x="198.6" y="15.8">5</text>
<text x="238.4" y="15.8">6</text>
<text x="17.6" y="36.1">A</text>
<text x="259.8" y="36.1">A</text>
<text x="17.6" y="73.4">B</text>
<text x="259.8" y="73.4">B</text>
<text x="17.5" y="110.7">C</text>
<text x="259.7" y="110.7">C</text>
<text x="52.1" y="125.7" transform="rotate(-90 52.1 125.7)">USB</text>
<text x="17.5" y="148">D</text>
<text x="259.7" y="148">D</text>
<text x="17.6" y="185.2">E</text>
<text x="259.8" y="185.2">E</text>
</g>
<text font-size="3.2" fill="#808080" x="202.3" y="169.2">www.arduino.cc, CC-BY-SA 3.0</text>
<g font-size="2.2" fill="#808080">
<text x="28.1" y="21.8">+5V</text>
<text x="46.6" y="23.6">VIN</text>
<text x="108.5" y="23.6">IC5B</text>
<text x="128.5" y="23.5">+5V</text>
<text x="215.7" y="21.9">PWRIN</text>
<text x="46.4" y="28.7">R10</text>
<text x="61.6" y="28.6">CMP</text>
<text x="81.7" y="28">IC5A</text>
<text x="200" y="25.7">BATT</text>
<text x="38" y="33.1">C12</text>
<text x="39.1" y="35.3">0.1u</text>
<text x="47.5" y="30.6">10k</text>
<text x="66.1" y="33.1">3V3</text>
<text x="81.7" y="35.3">LM358D</text>
<text x="108.5" y="30.8">LM358D</text>
<text x="168.8" y="35.3">3V3</text>
<text x="63.2" y="40.3">C11</text>
<text x="99.6" y="42">GATE_CMD</text>
<text x="213.4" y="42">GND</text>
<text x="28.2" y="45.3">GND</text>
<text x="46.6" y="42.1">R11</text>
<text x="47.5" y="44">10k</text>
<text x="64.3" y="42.5">0.1u</text>
<text x="108.4" y="45.8">+5V</text>
<text x="165.8" y="42.5">C18</text>
<text x="167" y="44.8">0.1u</text>
<text x="222.4" y="46.5">USB-PWR</text>
<text x="50.5" y="53.1">GND</text>
<text x="77.3" y="50.9">USBVCC</text>
<text x="104.1" y="50.9">+5V</text>
<text x="162.1" y="53.1">GND</text>
<text x="222.4" y="48.7">D-</text>
<text x="222.4" y="50.9">D+</text>
<text x="90.7" y="55.7" transform="rotate(-90 90.7 55.7)">T2</text>
<text x="128.6" y="57.6">GND</text>
<text x="237.4" y="59.9">USB-EXT</text>
<text x="81.7" y="66">IC4</text>
<text x="92.9" y="62.8" transform="rotate(-90 92.9 62.8)">FDN304P</text>
<text x="146.5" y="64.3">3V3</text>
<text x="208.6" y="63.6">GND</text>
<text x="59.4" y="70.6">D1</text>
<text x="81.7" y="68.2">MC33269D-5.0</text>
<text x="229.1" y="66.5">GND</text>
<text x="42.1" y="74.4">PWRIN</text>
<text x="59.4" y="73">M7</text>
<text x="70.2" y="73.8">C6</text>
<text x="78.5" y="73.8">C5</text>
<text x="106.3" y="76.1">C7</text>
<text x="169.9" y="77.7">GND</text>
<text x="198.9" y="77">+5V</text>
<text x="209" y="75.5" transform="rotate(-90 209 75.5)">R7</text>
<text x="214.1" y="75.5" transform="rotate(-90 214.1 75.5)">1k</text>
<text x="218.1" y="72.6">GND</text>
<text x="70.3" y="80.5">100u</text>
<text x="79.3" y="80.5">0.1u</text>
<text x="106.1" y="78.3">100u</text>
<text x="134.9" y="82.2" transform="rotate(-90 134.9 82.2)">D6B</text>
<text x="137.4" y="82.2" transform="rotate(-90 137.4 82.2)">1N4148</text>
<text x="150.9" y="83.7">+5V</text>
<text x="154.3" y="79.9" transform="rotate(-90 154.3 79.9)">RST</text>
<text x="182.2" y="79.4">ICSP</text>
<text x="222" y="80.2">C9</text>
<text x="30.4" y="86.6">GND</text>
<text x="66.1" y="86.6">GND</text>
<text x="75" y="86.6">GND</text>
<text x="86.2" y="84.4">GND</text>
<text x="101.8" y="86.6">GND</text>
<text x="209.7" y="86.3" transform="rotate(-90 209.7 86.3)">L13</text>
<text x="222" y="84.6">0.1u</text>
<text x="123.6" y="95">DTR</text>
<text x="136" y="94.3">C13</text>
<text x="147.9" y="95.4">10k</text>
<text x="148.1" y="93.4">R1</text>
<text x="158.1" y="95.1" transform="rotate(-90 158.1 95.1)">1N4148</text>
<text x="162.6" y="94" transform="rotate(-90 162.6 94)">D6A</text>
<text x="182.2" y="91.1">ICSP</text>
<text x="196.7" y="91.1">GND</text>
<text x="222.9" y="90.6">AREF</text>
<text x="136.8" y="96.6">0.1u</text>
<text x="155.4" y="101.7">RESET</text>
<text x="167.7" y="99.4">IC1</text>
<text x="62.8" y="106.2">USBVCC</text>
<text x="80" y="106.1">+5V</text>
<text x="121.3" y="107.8" transform="rotate(-90 121.3 107.8)">DTR</text>
<text x="121.9" y="105.6">RESET-EN</text>
<text x="139" y="106.4">C3</text>
<text x="206.8" y="102.3">DIO13</text>
<text x="206.8" y="104.5">DIO12</text>
<text x="206.8" y="106.7">DIO11</text>
<text x="48.6" y="109" transform="rotate(-90 48.6 109)">F1</text>
<text x="52.8" y="109" transform="rotate(-90 52.8 109)">500mA</text>
<text x="64.3" y="111.2">0.1u</text>
<text x="64.3" y="113.4">C4</text>
<text x="72.6" y="113.3">0.1u</text>
<text x="124.1" y="111.8">M8RXD</text>
<text x="134.2" y="111.2">GND</text>
<text x="138.1" y="108.6">22p</text>
<text x="151.9" y="109.2">Q2</text>
<text x="152.1" y="111.8">16MHz</text>
<text x="206.8" y="113.4">DIO8</text>
<text x="206.8" y="111.2">DIO9</text>
<text x="206.8" y="109">DIO10</text>
<text x="40" y="115">USB-PWR</text>
<text x="51.7" y="115.7">X4</text>
<text x="74" y="115.5">C8</text>
<text x="77.3" y="116.8">3V3-FT</text>
<text x="118.6" y="119">CTS</text>
<text x="124.1" y="114.3">M8TXD</text>
<text x="143.4" y="119.8">C2</text>
<text x="156.5" y="117.3">AREF</text>
<text x="197.8" y="117.9">I2C_CLOCK</text>
<text x="72.8" y="120.7">D-</text>
<text x="72.8" y="123.5">D+</text>
<text x="118.6" y="123.5">DSR</text>
<text x="118.6" y="125.7">DCD</text>
<text x="134.2" y="120.1">GND</text>
<text x="142.6" y="122">22p</text>
<text x="152" y="121.7">+5V</text>
<text x="197.8" y="124.6">AIN2</text>
<text x="197.8" y="122.4">AIN3</text>
<text x="197.8" y="120.1">I2C_DATA</text>
<text x="61.6" y="130.2" transform="rotate(-90 61.6 130.2)">GND</text>
<text x="119.1" y="127.9">RI</text>
<text x="145.3" y="128.4">+5V</text>
<text x="155.6" y="128.7">C1</text>
<text x="197.8" y="129.1">AIN0</text>
<text x="197.8" y="126.8">AIN1</text>
<text x="78.1" y="136.9">C10</text>
<text x="79.3" y="134.6">0.1u</text>
<text x="128.5" y="137.8">RX</text>
<text x="152.1" y="138">GND</text>
<text x="155.6" y="133.2">0.1u</text>
<text x="202.3" y="138">DIO5</text>
<text x="202.3" y="135.8">DIO6</text>
<text x="202.3" y="133.5">DIO7</text>
<text x="59.4" y="142.5">GND</text>
<text x="74.5" y="143.6">GND</text>
<text x="132.5" y="142">R4</text>
<text x="143" y="142.2">1k</text>
<text x="202.3" y="142.5">DIO3</text>
<text x="202.3" y="140.2">DIO4</text>
<text x="228" y="141.9">I/O5</text>
<text x="124" y="147.8">TX</text>
<text x="133.6" y="147">R5</text>
<text x="143" y="146.7">1k</text>
<text x="200" y="146.9">TX</text>
<text x="202.3" y="144.7">DIO2</text>
<text x="167.7" y="153.6">ATmega328P</text>
<text x="193.4" y="153.6">RX</text>
<text x="222.4" y="155.6">GND</text>
<text x="76.1" y="156.8">+5V</text>
<text x="82.8" y="160.9">GND</text>
<text x="124.1" y="158.1">Bluetooth connector</text>
<text x="133.1" y="161.9">BT</text>
<text x="150.9" y="158.1">GND</text>
<text x="159.8" y="161.9">+5V</text>
<text x="170.5" y="157.5">M8RXD R8</text>
<text x="186.1" y="157.1">1k</text>
<text x="99" y="163.7">R6</text>
<text x="107.9" y="163.8">PWR</text>
<text x="120.2" y="167.6" transform="rotate(-90 120.2 167.6)">GND</text>
<text x="170.5" y="164.2">M8TXD</text>
<text x="178.3" y="163.4">R9</text>
<text x="186.7" y="163.2">1k</text>
<text x="99.5" y="168.5">1k</text>
<text x="146.5" y="169.2">+5V</text>
<text x="146.5" y="171.5">M8RXD</text>
<text x="146.5" y="173.7">M8TXD</text>
<text x="146.5" y="175.9">DTR</text>
</g>
<g font-size="2.2" fill="#800000">
<text x="88.4" y="48.7">D</text>
<text x="97.3" y="48.7">S</text>
</g>
<g font-size="1.9" fill="#808080">
<text x="100.5" y="23.8">5</text>
<text x="30.1" y="28.8" transform="rotate(-90 30.1 28.8)">8</text>
<text x="73.7" y="28.3">3</text>
<text x="100.5" y="28.3">6</text>
<text x="111.1" y="26.1">7</text>
<text x="206.6" y="28.3">2</text>
<text x="73.7" y="32.7">2</text>
<text x="84.3" y="30.5">1</text>
<text x="136.2" y="35">1</text>
<text x="139.6" y="36">IN</text>
<text x="147.2" y="36">OUT</text>
<text x="153.5" y="35">5</text>
<text x="206.6" y="30.5">1</text>
<text x="30.1" y="38.4" transform="rotate(-90 30.1 38.4)">4</text>
<text x="136.2" y="39.5">3</text>
<text x="139.6" y="40.4">EN</text>
<text x="136.2" y="43.9">2</text>
<text x="139.6" y="44.9">GND</text>
<text x="145.5" y="44.9">NC/FB</text>
<text x="153.5" y="43.9">4</text>
<text x="239.4" y="46.1">1</text>
<text x="239.4" y="48.4">2</text>
<text x="239.4" y="50.6">3</text>
<text x="239.4" y="52.9">4</text>
<text x="239.4" y="55.1">5</text>
<text x="33.3" y="69" transform="rotate(-90 33.3 69)">1</text>
<text x="42.2" y="69" transform="rotate(-90 42.2 69)">2</text>
<text x="42.9" y="67.2">3</text>
<text x="48.1" y="66.2">3</text>
<text x="80.4" y="70.7">3</text>
<text x="83.8" y="71.7">VI</text>
<text x="90.4" y="71.7">VO</text>
<text x="95.4" y="70.7">2</text>
<text x="32.3" y="74.1" transform="rotate(-90 32.3 74.1)">1</text>
<text x="41.2" y="74.1" transform="rotate(-90 41.2 74.1)">2</text>
<text x="86.6" y="74.6">ADJ</text>
<text x="88.1" y="76.8" transform="rotate(-90 88.1 76.8)">1</text>
<text x="159.6" y="75.2" transform="rotate(-90 159.6 75.2)">3</text>
<text x="161.8" y="75.2" transform="rotate(-90 161.8 75.2)">4</text>
<text x="159.6" y="81.3" transform="rotate(-90 159.6 81.3)">1</text>
<text x="161.8" y="81.3" transform="rotate(-90 161.8 81.3)">2</text>
<text x="184.7" y="81.9">1</text>
<text x="192.1" y="81.9">2</text>
<text x="184.7" y="84.1">3</text>
<text x="184.7" y="86.3">5</text>
<text x="192.1" y="84.1">4</text>
<text x="192.1" y="86.3">6</text>
<text x="122.8" y="102">1</text>
<text x="128.9" y="102">2</text>
<text x="164.6" y="102">1</text>
<text x="194.3" y="102">19</text>
<text x="169.7" y="102.9">RESET</text>
<text x="180.6" y="105.2">(MISO)PB4</text>
<text x="180.6" y="107.4">(MOSI)PB3</text>
<text x="181.5" y="102.9">(SCK)PB5</text>
<text x="194.3" y="104.2">18</text>
<text x="194.3" y="106.4">17</text>
<text x="89.3" y="112">20</text>
<text x="95.5" y="113">VCC5I</text>
<text x="107.7" y="113">TXD</text>
<text x="115.6" y="112">1</text>
<text x="163.6" y="108.6">10</text>
<text x="164.6" y="113.1">9</text>
<text x="169.7" y="109.6">XTAL2</text>
<text x="181.5" y="111.9">(OC1)PB1</text>
<text x="182.9" y="109.6">(SS)PB2</text>
<text x="194.3" y="108.6">16</text>
<text x="194.3" y="110.9">15</text>
<text x="194.3" y="113.1">14</text>
<text x="54.7" y="118.7">1</text>
<text x="89.3" y="116.5">17</text>
<text x="90.4" y="114.2">4</text>
<text x="95.5" y="115.2">VCCIO</text>
<text x="95.5" y="117.5">VCC30</text>
<text x="106.7" y="119.7">CTS#</text>
<text x="106.7" y="117.5">RTS#</text>
<text x="107.5" y="115.2">RXD</text>
<text x="115.6" y="116.5">3</text>
<text x="115.6" y="114.2">5</text>
<text x="115.6" y="118.7">11</text>
<text x="163.6" y="119.8">20</text>
<text x="163.6" y="117.6">21</text>
<text x="169.7" y="118.6">AREF</text>
<text x="169.7" y="114.1">XTAL1</text>
<text x="180.3" y="118.6">(ADC5)PC5</text>
<text x="182.2" y="114.1">(ICP)PB0</text>
<text x="194.3" y="117.6">28</text>
<text x="194.3" y="119.8">27</text>
<text x="50.6" y="125.9" transform="rotate(-90 50.6 125.9)">P$2</text>
<text x="52.8" y="125.9" transform="rotate(-90 52.8 125.9)">P$1</text>
<text x="54.7" y="120.9">2</text>
<text x="54.7" y="123.2">3</text>
<text x="54.7" y="125.4">4</text>
<text x="89.3" y="123.2">15</text>
<text x="89.3" y="120.9">16</text>
<text x="95.5" y="124.1">USBDP</text>
<text x="95.5" y="121.9">USBDM</text>
<text x="106.5" y="124.1">DSR#</text>
<text x="106.6" y="121.9">DTR#</text>
<text x="115.6" y="120.9">2</text>
<text x="115.6" y="123.2">9</text>
<text x="115.6" y="125.4">10</text>
<text x="163.6" y="122">22</text>
<text x="169.7" y="120.8">AVCC</text>
<text x="169.7" y="123">AGND</text>
<text x="180.3" y="120.8">(ADC4)PC4</text>
<text x="180.3" y="123">(ADC3)PC3</text>
<text x="180.3" y="125.3">(ADC2)PC2</text>
<text x="194.3" y="122">26</text>
<text x="194.3" y="124.3">25</text>
<text x="89.3" y="129.9">19</text>
<text x="95.5" y="130.9">RESET#</text>
<text x="106.4" y="126.4">DCD#</text>
<text x="108.6" y="128.6">RI#</text>
<text x="115.6" y="127.6">6</text>
<text x="164.6" y="128.7">8</text>
<text x="164.6" y="126.5">7</text>
<text x="169.7" y="129.7">GND</text>
<text x="169.7" y="127.5">VCC</text>
<text x="179.6" y="129.7">(ADC0)PC0)</text>
<text x="180.3" y="127.5">(ADC1)PC1</text>
<text x="194.3" y="126.5">24</text>
<text x="194.3" y="128.7">23</text>
<text x="49.6" y="133.3" transform="rotate(-90 49.6 133.3)">P$2</text>
<text x="51.8" y="133.3" transform="rotate(-90 51.8 133.3)">P$1</text>
<text x="89.3" y="134.3">27</text>
<text x="95.5" y="135.3">OSCI</text>
<text x="103.1" y="137.5">AVCC-NC</text>
<text x="105.7" y="133.1">GPIO2</text>
<text x="115.6" y="132.1">13</text>
<text x="115.6" y="136.6">24</text>
<text x="181.1" y="134.2">(AIN1)PD7</text>
<text x="181.1" y="136.4">(AIN0)PD6</text>
<text x="194.3" y="133.2">13</text>
<text x="194.3" y="135.4">12</text>
<text x="194.3" y="137.7">11</text>
<text x="89.3" y="138.8">28</text>
<text x="95.5" y="139.8">OSCO</text>
<text x="105.7" y="142">GPIO1</text>
<text x="115.6" y="143.3">22</text>
<text x="115.6" y="141">23</text>
<text x="181.2" y="143.1">(INT1)PD3</text>
<text x="183.1" y="138.6">(T1)PD5</text>
<text x="183.1" y="140.9">(T0)PD4</text>
<text x="194.3" y="139.9">6</text>
<text x="194.3" y="142.1">5</text>
<text x="89.3" y="147.7">18</text>
<text x="89.3" y="149.9">21</text>
<text x="90.4" y="145.5">7</text>
<text x="95.5" y="146.5">GND1</text>
<text x="95.5" y="148.7">GND2</text>
<text x="102.6" y="148.7">VCC3I-NC</text>
<text x="105.7" y="144.2">GPIO0</text>
<text x="115.6" y="147.7">8</text>
<text x="181.2" y="145.4">(INT0)PD2</text>
<text x="181.3" y="149.8">(RXD)PD0</text>
<text x="181.5" y="147.6">(TXD)PD1</text>
<text x="194.3" y="144.4">4</text>
<text x="194.3" y="146.6">3</text>
<text x="194.3" y="148.8">2</text>
<text x="230.5" y="144.4">1</text>
<text x="230.5" y="146.6">2</text>
<text x="89.3" y="154.4">25</text>
<text x="89.3" y="152.2">26</text>
<text x="95.5" y="150.9">GND3</text>
<text x="95.5" y="155.4">AGND</text>
<text x="95.5" y="153.2">TEST</text>
<text x="104.4" y="155.4">SLEEP#</text>
<text x="105.7" y="153.2">GPIO3</text>
<text x="115.6" y="154.4">12</text>
<text x="115.6" y="152.2">14</text>
<text x="139.6" y="166.7">5</text>
<text x="139.6" y="164.5">6</text>
<text x="139.6" y="173.4">2</text>
<text x="139.6" y="171.2">3</text>
<text x="139.6" y="168.9">4</text>
<text x="139.6" y="175.6">1</text>
</g>
<g font-size="1.6" fill="#800000">
<text x="67.8" y="75.2" transform="rotate(-90 67.8 75.2)">+</text>
<text x="103.5" y="75.2" transform="rotate(-90 103.5 75.2)">+</text>
<text x="93.5" y="109">IC2</text>
<text x="93.5" y="158.6">FT232RL</text>
</g>
</svg>
